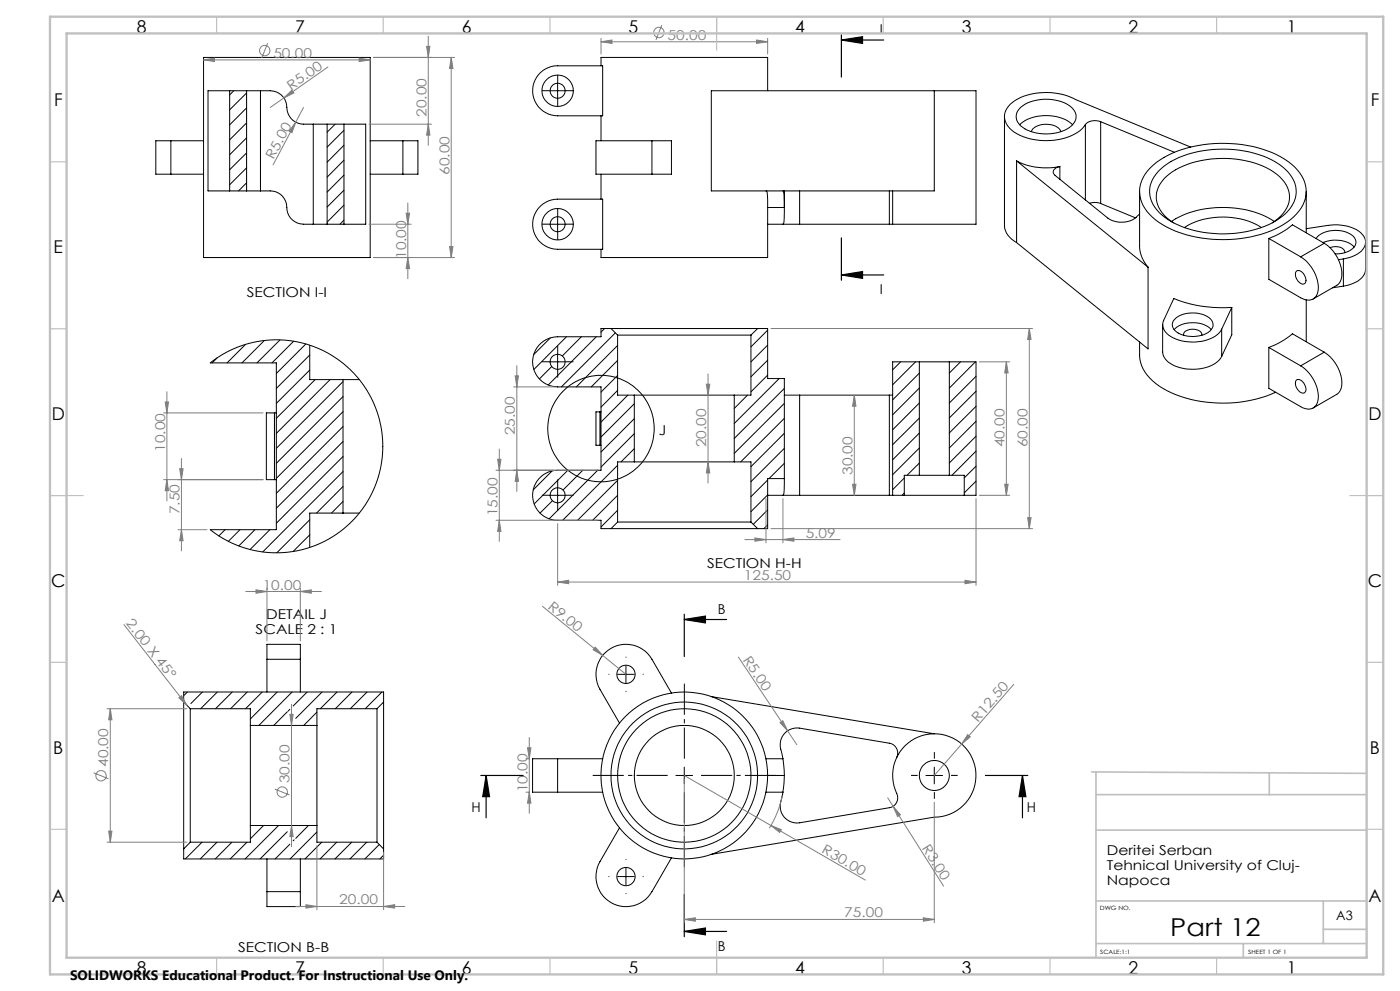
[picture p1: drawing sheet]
<svg xmlns="http://www.w3.org/2000/svg" width="420mm" height="297mm" viewBox="0 0 420 297" stroke-linecap="round" stroke-linejoin="round" font-family="sans-serif">
<g fill="none" stroke="#000" stroke-width=".3">
<path d="M61.1 17.2h50v60h-50zM180.3 19.7v-2.5h50v10M68.9 27.2v30M70.1 27.2l-1.2 1.2M74 27.2h4.1M74 27.2h-11.6v30h11.6M74 27.9l-5.1 5M74 32.3l-5.1 5.1M74 36.8l-5.1 5.1M74 27.2v30M78.1 27.2h1.1a5.7 5.7 0 0 1 6.8 4.2 5.5 5.5 0 0 0 6.5 5.8h1.5M78.1 27.2v30"/>
<path d="M94 37.2h4.1M94 37.2v30M98.1 37.2h11.6v30h-11.6M98.1 37.2v30M100.5 37.2l-2.4 2.4M103.2 39l-5.1 5.1M103.2 37.2v30M162.2 21.7l1.5-1.1a6.8 6.8 0 0 1 3.6-.9h13.5v15h-13.5a7.5 7.5 0 0 1-7-4.7 7.5 7.5 0 0 1 1.9-8.3zM164.8 27.2h5M167.3 24.7v5M180.3 34.7v7.5M213.4 27.2h66.9v30h-66.9z"/>
<path d="M280.3 27.2h12.5v40h-25M301.3 35v32.6a5.9 5.9 0 0 0 3.7 5.1M305.9 37.4a12.8 12.8 0 0 1 15.9 0M306.2 32.2a13.1 13.1 0 0 1 15.3 0 3.6 3.6 0 0 1-.6 6 13.4 13.4 0 0 1-14.7-.5 3.5 3.5 0 0 1 0-5.5zM309.4 39.5a4.4 4.4 0 0 1 4.7-2.3 4.2 4.2 0 0 1 4.2 2.3M325.6 37.3a12.5 12.5 0 0 1-9.5 4.7 17 17 0 0 1-13.2-3.5 4.9 4.9 0 0 1 .9-7.8 19.2 19.2 0 0 1 18.9-.9l34.5 14.3M325.6 37.3v22.6M330.2 36.5a4.2 4.2 0 0 0-4.6 .8M330.2 36.5l22.2 9.1M330.2 36.5v24.5M51.3 42.2h-4.6v10h4.6M51.3 52.2h9.8"/>
<path d="M51.3 42.2h9.8M51.3 42.2v10M74 57.2h4.1M74 41.3l-5.1 5.1M74 45.8l-5.1 5.1M74 50.3l-5.1 5.1M74 54.8l-2.4 2.4M78.1 57.2h1.1a6 6 0 0 1 6.5 3.1l.2 .8a5.4 5.4 0 0 0 4 6l4.1 .1M103.2 43.5l-5.1 5.1M103.2 48l-5.1 5.1M103.2 52.5l-5.1 5.1M103.2 57l-5.1 5.1"/>
<path d="M111.1 52.2h9.8M111.1 42.2h9.8M120.9 42.2h4.5v10h-4.5M120.9 42.2v10M180.3 52.2v7.5M195.6 42.2h-16.8v10h16.8M195.6 42.2v10M195.6 42.2h5.8v10h-5.8M229.8 57.2a7.2 7.2 0 0 1 .5 4.2v.8M234.9 57.2a6.6 6.6 0 0 1 .4 3.9v1.1M235.3 57.2v5M239.9 57.2v10"/>
<path d="M266.8 57.2v10M267.8 57.2v10M305 48.2a19.5 19.5 0 0 0 13 1.7M305 48.2v24.5M305 48.2l39.4 31.9M318 49.9l-.6 .2a1.41 1.41 0 0 0-1.3 .9 1.41 1.41 0 0 0 .4 1.6l15.9 12.8a7.2 7.2 0 0 0 9.5-1.3M318 49.9v3.8M341.9 57.4l.1 17.9a10 10 0 0 0 2.4 4.8M345.1 50.3a29.7 29.7 0 0 1 19-7.3 34.3 34.3 0 0 1 23.4 6.2 9.7 9.7 0 0 1 3.4 12.1 19.9 19.9 0 0 1-12.5 8.9 39.4 39.4 0 0 1-29.5-2.8 12 12 0 0 1-7-10.6l.4-1.9 .8-2zM347.5 51.3a26.6 26.6 0 0 1 18-6.6 30.3 30.3 0 0 1 19.2 5.3 8.7 8.7 0 0 1 3.5 10.5 17.5 17.5 0 0 1-11.6 8.3 34.3 34.3 0 0 1-26.1-2.9 10.3 10.3 0 0 1-5.6-9.3l.8-2.7zM391.9 57.4v12.4M94 67.2h4.1"/>
<path d="M103.2 61.5l-5.1 5.1M103.2 66l-1.2 1.2M162.2 61.7l.7-.6a7.5 7.5 0 0 1 4.4-1.4h13.5v15h-13.5a7.5 7.5 0 0 1-7-4.7 7.5 7.5 0 0 1 1.9-8.3zM164.8 67.2h5M167.3 64.7v5M230.3 62.2v15h-50v-2.5M230.3 62.2h5M234.8 67.2h5.1M235.3 62.2v.8a8.6 8.6 0 0 1-.4 4.2h-4.6M239.9 67.2h26.9M266.8 67.2h1M305 72.7l39.4 31.9v-24.5"/>
<path d="M326.9 60.9l1.6-.2 1.7 .3M330.2 61l10.4 4.3M351.4 66.4a30.4 30.4 0 0 1 25.1-2.8l2.5 1 3.3 1.8M352 66.8a9.3 9.3 0 0 1-5-9 11.9 11.9 0 0 1 8-8.1 31.4 31.4 0 0 1 26.3 1.3 9.6 9.6 0 0 1 5.5 8.8 10 10 0 0 1-5.1 7M355.3 68.2a22.8 22.8 0 0 1 23.1 0M380.6 71.5a24 24 0 0 0 7.1-4.1l9.6 5.5M380.6 71.5v12.2l9.6 5.5a3.2 3.2 0 0 0 3.6 .5 3.2 3.2 0 0 0 1.7-3.2 11.6 11.6 0 0 0-5.3-9.5M380.6 71.5l9.6 5.5M391.9 68.5l6.5-.9a12 12 0 0 1 10.2 2.6 3.6 3.6 0 0 1-1.3 5.9l-2.4 1.1-1.9 .4M394.8 71.5a8 8 0 0 1 8.9-2 3.5 3.5 0 0 1 3 3.7 6 6 0 0 1-6.2 2.9M396.9 72.7a8.8 8.8 0 0 1 9.4 1.3M397.3 72.9a10.9 10.9 0 0 1 5 10.9l-.9 1.5-7.5 4.3"/>
<path d="M397.3 72.9l-7.1 4.1M399 74.2a3.5 3.5 0 0 1 4.4 1v.5M403 77.6l-1.5 .2M403 77.6v8.2M409.7 72.6v8.1a5.1 5.1 0 0 1-4 4.3l-2.7 .8M181.4 98.5l-1.1 1.1M183.3 98.5h44M183.3 98.5h-3v2.4h-13a7.5 7.5 0 0 0-7.5 7.5 7.5 7.5 0 0 0 7.5 7.6h13v24.9h-13a7.5 7.5 0 0 0-7.5 7.5 7.5 7.5 0 0 0 7.5 7.5h13v2.5h3M183.3 98.5l2 1.9M184.6 99.8l-16.2 16.2M227.3 98.5h3v14.9h5v30M227.3 98.5l-2 1.9"/>
<path d="M230.3 99l-5 5M348.8 97.3v8.2a5.7 5.7 0 0 0 4.8 4.6 12.8 12.8 0 0 0 12.2-2.2l.7-1.1M352.2 98.8a8.6 8.6 0 0 1 11.2 0M352.3 95.8a8.7 8.7 0 0 1 10.8-.2 2.6 2.6 0 0 1-1.3 4.4 8.7 8.7 0 0 1-9.7-1.4 2.21 2.21 0 0 1 .2-2.8zM366.5 98.7v8.1M369.5 92.1a38.8 38.8 0 0 1-17.4-2.6l-3 6.5a4.1 4.1 0 0 0 2.8 5.2 13.6 13.6 0 0 0 13.3-.9l1.3-1.6M369.5 92.1v8.2l-3 6.5M369.5 92.1l-3 6.6M388.9 81.3a1.76 1.76 0 0 1 2.5 1.3l.4 1a1.13 1.13 0 0 1-.5 1.5 1.13 1.13 0 0 1-1.6-.5 2.72 2.72 0 0 1-.8-3.3zM391.9 89.9v12.5M403 85.8l-3.3 .5M63.1 108.8l4.7-3.1 3.3-1.6 2.7-1 3.5-.8 2.9-.4h5.5l3.1 .5 3.2 .7 5.6 2.3 5.2 3.4 2.1 1.8 2.8 3 3.5 5.2 1.1 2.5 1.3 3.5 1.1 5.8v6.4l-.4 2.8-1 3.7-2.4 5.6-3.5 5.1-2.4 2.6-2 1.8-4.4 3-4.2 1.9-5.4 1.6-4.7 .6-5.8-.3-5.5-1.3-5-2.1-2.7-1.6-2.2-1.7h19.8v-49.9z"/>
<path d="M65.1 107.3l-1.5 1.5M73.7 103.2l-5.6 5.6M79.3 102.1l-6.7 6.7M84 101.9l-6.9 6.9M88.1 102.3l-6.5 6.5M91.8 103.1l-8.9 8.8M92.9 106.4l-10 10M92.9 110.9l-10 10M92.9 103.5v10.3h10M94.5 113.8l-11.6 11.6M99 113.8l-16.1 16.1M102.9 113.8h4.9"/>
<path d="M102.9 114.4l-20 20M102.9 118.8l-20 20M102.9 113.8v40M164.8 108.4h5M165.1 101.3l-5 5M165.5 109.9l-3.7 3.7M167.3 105.9v5M169.9 100.9l-9.7 9.8M174.4 100.9l-5.7 5.8M178.9 100.9l-14.4 14.5M185.3 100.4h40M185.3 103.5l-12.4 12.5"/>
<path d="M185.3 108l-7.9 8M185.3 112.5l-5 5M185.3 117l-5 5M185.3 100.4v18h5M188.3 118.4l-8 8.1M190.3 118.4h30M190.3 118.4v20M220.3 118.4v20M224.3 118.4l-4 4M225.3 100.4v18h-5M230.3 103.4l-5 5M230.3 107.9l-5 5"/>
<path d="M230.3 112.4l-5 5M233.8 113.4l-13.5 13.5M235.3 118.4h4.6M235.3 116.4l-15 15M239.9 118.4h26.9M239.9 118.4v30M266.8 118.4h1M266.8 118.4v30M270.2 108.4l-2.4 2.4M274.7 108.4l-6.9 6.9M275.8 108.4h9M275.8 111.8l-8 8"/>
<path d="M275.8 116.3l-8 8M275.8 108.4h-8v40M275.8 108.4v34M284.8 108.4h8v40h-3.5M284.8 108.4v34M288.1 108.4l-3.3 3.4M292.6 108.4l-7.8 7.9M292.8 112.8l-8 8M292.8 117.3l-8 8M341.9 102.5v3.9a12.2 12.2 0 0 0 7 10 39.3 39.3 0 0 0 33.8 1.1M355.1 100.5a2.04 2.04 0 0 1 2.5-1.8 2.29 2.29 0 0 1 2.9 1.8M380.6 104.1a24 24 0 0 0 7.1-4.1l9.6 5.5"/>
<path d="M380.6 104.1v12.3l9.6 5.5a3.2 3.2 0 0 0 3.6 .5 3.2 3.2 0 0 0 1.7-3.2 11.6 11.6 0 0 0-5.3-9.6M380.6 104.1l9.6 5.5M389 113.9a2.5 2.5 0 0 1 2.8 2.6 1.06 1.06 0 0 1-.5 1.3 1.06 1.06 0 0 1-1.4-.4 2.79 2.79 0 0 1-.9-3.5zM397.3 105.5a11 11 0 0 1 5 11l-.9 1.5-7.5 4.3M397.3 105.5l-7.1 4.1M82.3 123.8h-2.4v20h2.4M82.3 123.8v20M82.3 123.8h.6M102.9 123.4l-20 20M102.9 127.8l-20 20M102.9 132.3l-20 20M102.9 136.8l-20 20"/>
<path d="M180 123.4h-1.2v10.1h1.2M180 123.4v10.1M180 123.4h.3M180 133.5h.3M185.3 139.4l-16.5 16.5M190.3 138.4h30M190.3 121l-10 10M190.3 125.5l-10 10M190.3 130l-10 10M190.3 134.5l-4 3.9M190.3 138.4h-5v18.1M220.3 138.4h5v18.1"/>
<path d="M235.3 120.9l-15 15M235.3 125.4l-13.1 13M235.3 129.9l-10 10M235.3 134.4l-10 10M235.3 138.8l-4.6 4.6M275.8 120.8l-8 8M275.8 125.3l-8 8M275.8 129.8l-8 8M275.8 134.3l-8 8M275.8 138.8l-3.7 3.6M292.8 121.8l-8 7.9M292.8 126.3l-8 8"/>
<path d="M292.8 130.7l-8 8M292.8 135.2l-7.2 7.2M292.8 139.7l-3.5 3.5M67.5 158.7l-1.8 1.9M72 158.7l-3.5 3.5M76.5 158.7l-4.9 4.9M81 158.7l-6 6M82.3 143.8h.6M92.9 155.8l-9.9 9.9M102.9 153.8h4.9M102.9 141.3l-24.1 24.1M102.9 145.8l-7.9 8"/>
<path d="M102.9 150.3l-3.5 3.5M102.9 153.8h-10v10.3M164.8 148.4h5M165.7 141.1l-5.8 5.7M165.7 150.1l-3.7 3.7M167.3 145.9v5.1M170.4 140.9l-10.1 10.1M174.8 140.9l-5.9 6M179.3 140.9l-14.6 14.6M183.3 158.4h44M185.3 156.5h40M185.3 144l-12 11.9"/>
<path d="M185.3 148.4l-7.5 7.5M185.3 152.9l-5 5M185.3 156.5l-2 1.9M225.3 156.5l2 1.9M230.3 148.3l-5 5M230.3 152.8l-4.3 4.3M230.3 143.9l-5 5M230.3 157.3l-1.1 1.1M230.3 148.4h4.6M234.9 148.4h5M235.3 143.4v.9a8.6 8.6 0 0 1-.4 4.1M235.3 143.3l-.1 .1"/>
<path d="M235.3 143.4h-5v15h-3M239.9 148.4h26.9M266.8 148.4h1M267.8 148.4h3.5M271.3 148.4h18M271.3 143.3l-3.5 3.5M271.3 147.7l-.7 .7M275.8 142.4h9M275.8 142.4h-4.5v6M284.8 142.4h4.5v6M292.8 144.2l-3.5 3.5M92.9 160.3l-5 5"/>
<path d="M80.1 197.6v-4.5h10v4.5M80.1 197.6h10M80.1 197.6v9.8M90.1 197.6v9.8M187.8 199.6v5M55.1 210.4v44M55.1 210.4v-3h60v3M55.1 210.4l2 2M56.2 207.4l-.9 .9M57.1 212.4v40M57.1 212.4h18v5M60.7 207.4l-3.4 3.5"/>
<path d="M65.2 207.4l-5 5M69.7 207.4l-5 5M74.2 207.4l-5 5M75.1 217.4v30M75.1 217.4h20M78.7 207.4l-5 5M83.1 207.4l-8 8.1M86.2 213.3l-4.1 4.1M87 212.6l-.6 .5M87.6 207.4l-10 10M92.1 207.4l-4.2 4.2M95.1 217.4v30"/>
<path d="M95.1 213.4l-4 4M96.6 207.4l-7.9 7.9M101.1 207.4l-5 5M105.6 207.4l-5 5M110.1 207.4l-5 5M113.1 212.4v40M113.1 212.4h-18v5M114.6 207.4l-5 5M115.1 210.4v44M115.1 210.4l-2 2M185.3 202.1h5M201.4 207.7l-5.8-10.1a9 9 0 0 0-12.3-3.3 9 9 0 0 0-3.3 12.3l5.8 10.1"/>
<path d="M213.4 208.8l66.9 11.1M167.3 227.4h-7.5v10h7.5M167.3 227.4v10M167.3 227.4h13.5M167.3 237.4h13.5M202.8 232.4h5M205.3 229.9v5M229.8 227.4h5.1M229.8 237.4h5.1M230.3 232.4h5M234.9 237.4l-.3 1.5a5.3 5.3 0 0 0 3.7 7.7h1.6l26.9-4.5a3 3 0 0 0 2.2-4.3 12.5 12.5 0 0 1 7.6-17.3 12.5 12.5 0 0 1 16 10 12.5 12.5 0 0 1-12.3 14.4l-66.9 11.1M234.9 227.4l.4 5"/>
<path d="M235.3 232.4l-.4 5M269 227a2.99 2.99 0 0 0-2.2-4.3l-26.9-4.5a5.2 5.2 0 0 0-5.4 7.4l.4 1.8M277.8 232.4h5M280.3 229.9v5M55.1 254.4v3h60v-3M57.1 252.4l-2 2M60.6 252.4l-5 5M65.1 252.4l-5 5M69.6 252.4l-5 5M74.1 252.4l-5 5M75.1 247.4v5h-18M75.1 247.4h20"/>
<path d="M79.1 247.4l-4 4M80.1 257.4v9.8M83.6 247.4l-10 10M86.2 249.3l-8.2 8.1M87 253l-4.5 4.4M88.2 251.7l-.3 .3M90.1 257.4v9.8M92.5 247.4l-3.8 3.8M95.1 249.3l-8.1 8.1M95.1 247.4v5h18M96.5 252.4l-5 5M101 252.4l-5 5"/>
<path d="M105.5 252.4l-5 5M110 252.4l-5 5M113.1 252.4l2 2M113.8 253.1l-4.3 4.3M115.1 256.3l-1.1 1.1M185.8 248.1l-5.8 10.1a9 9 0 0 0 3.3 12.3 9 9 0 0 0 12.3-3.3l5.8-10.1M80.1 267.2v4.5h10v-4.5M80.1 267.2h10M185.3 262.7h5M187.8 260.2v5"/>
<circle cx="167.3" cy="27.2" r="4.7"/>
<circle cx="167.3" cy="27.2" r="2.25"/>
<circle cx="167.3" cy="67.2" r="4.7"/>
<circle cx="167.3" cy="67.2" r="2.25"/>
<circle cx="167.3" cy="108.4" r="2.26"/>
<circle cx="180.3" cy="128.4" r="16"/>
<circle cx="167.3" cy="148.5" r="2.26"/>
<circle cx="187.8" cy="202.1" r="2.75"/>
<circle cx="205.3" cy="232.4" r="15"/>
<circle cx="205.3" cy="232.4" r="25"/>
<circle cx="205.3" cy="232.4" r="20"/>
<circle cx="205.3" cy="232.4" r="22"/>
<circle cx="280.3" cy="232.4" r="4.5"/>
<circle cx="187.8" cy="262.7" r="2.75"/>
</g>
<g fill="none" stroke="#808080" stroke-width=".3">
<path d="M61.1 18l3.2-.6v1zM61.1 18h50M80.3 12.9l-1.8 4.5M107.7 17.4l3.4 .6-3.4 .4zM112 17.2h24.4M128 13.9h1l-.5 3.3zM128.5 10.9v32.7M135.4 17.2l.5 3.3h-1zM135.4 17.2v60M180.3 12.5l3.3-.5v1zM180.3 11.5v4.7M180.3 12.5h50"/>
<path d="M198.5 7.5l-1.7 4.5M227 12l3.3 .5-3.3 .5zM230.3 11.5v4.7M85.2 29.3l2.4-2.3 .6 .9zM85.2 29.3l-4.1 2.9M88.7 36.6l-1.1 3.2-.9-.5zM88.7 36.6l-6.8 12.8M91.1 32.2l-2.4 4.4M98.4 20.1l-13.2 9.2M110.7 37.2h18.8M128.5 37.2l.5 3.3h-1zM110.7 67.2h12.7"/>
<path d="M112 77.2h24.4M121.8 63.9h1.1l-.6 3.3zM122.3 77.2l.6 3.3h-1.1zM122.3 60.9v22.6M134.9 73.9h1l-.5 3.3zM231.3 98.5h78.5M308.8 98.5l.5 3.2h-1zM308.8 98.5v59.9M50.1 117.4v32.7M154.1 116h12.2M154.6 112.6h.9l-.5 3.4zM155 109.6v37.7"/>
<path d="M211.9 115.1h1l-.5 3.3zM212.4 112.1v32.7M256.3 118.4l.5 3.3h-1zM256.3 118.4v30M293.8 108.4h9.1M301.9 108.4l.5 3.4h-1zM301.9 108.4v40M49.1 123.8h29.8M49.6 120.5h1l-.5 3.3zM54.4 137.4v27.7M149.3 137.7h1l-.5 3.2zM149.8 134.6v27.7"/>
<path d="M212.4 138.4l.5 3.3h-1zM49.1 143.8h29.8M50.1 143.8l.5 3.3h-1zM53.4 158.7h8.7M53.9 140.5h1l-.5 3.3zM54.4 158.7l.5 3.4h-1zM148.8 140.9h30.5M148.8 155.9h30.5M149.8 155.9l.5 3.3h-1zM155 140.9l.5 3.3h-.9zM167.3 156.9v18.5M229.8 149.4v13.3"/>
<path d="M231.3 158.4h78.5M234.9 149.4v13.3M255.8 145.1h1l-.5 3.3zM292.8 149.4v26M293.8 148.4h9.1M301.4 145.1h1l-.5 3.3zM308.3 155.1h1l-.5 3.3zM73.7 177.3h22.7M76.8 176.8l3.3 .5-3.3 .5zM80.1 176.3v15.8M90.1 177.3l3.3-.5v1zM90.1 176.3v15.8"/>
<path d="M167.3 174.4l3.3-.5v1zM167.3 174.4h125.5M223.4 161.7h28.6M226.5 161.2l3.3 .5-3.3 .5zM234.9 161.7l3.3-.5v1zM289.5 173.9l3.3 .5-3.3 .5zM37.2 187.2l18.9 24.2M162.7 181.7l18.1 14.7M178.6 194l2.2 2.4-2.9-1.7zM180.8 196.4l7 5.7M221.5 196.9l14.8 22.1M32.1 212.4h24"/>
<path d="M33.1 212.4l.5 3.3h-1zM33.1 212.4v40M53.7 209.1l.8-.6 1.6 2.9zM87 214.1h.9l-.4 3.3zM87.5 211.1v42.6M234 216.6l.8-.6 1.5 3zM236.3 219l2.7 4.2M304.1 205.1l-23.8 27.3M28.1 231.6l4.4 1.8M82.4 236.5l4.5 1.8M157.8 227.4h1M157.8 237.4h1"/>
<path d="M158.3 224.1h1l-.5 3.3zM158.8 237.4l.5 3.3h-1zM158.8 221v22.8M205.3 232.4l54.3 31.4M205.3 233.4v43.2M234.7 238.4l-1.4 4.7-1.3 3-1.2 2.1M266.3 239.1l1.6 2.5M290.3 220.2l.8 .6-2.6 2.2zM32.1 252.4h24M32.6 249.1h1l-.5 3.3zM87.5 247.4l.4 3.3h-.9zM95.1 253.4v19.3"/>
<path d="M115.1 255.4v17.3M231.3 247.4l3.1 1.2-.5 .9zM267.9 241.6l2.2 2.6-.8 .5zM267.9 241.6l15.2 24M280.3 240.4v36.2M88.7 271.7h32.7M91.8 271.1l3.3 .6-3.3 .5zM115.1 271.7l3.3-.6v1.1zM205.3 275.6l3.3-.5v1zM205.3 275.6h75M277 275.1l3.3 .5-3.3 .5z"/>
<circle cx="79.4" cy="15.2" r="1.55"/>
<circle cx="197.7" cy="9.7" r="1.55"/>
<circle cx="30.3" cy="232.5" r="1.56"/>
<circle cx="84.7" cy="237.4" r="1.56"/>
</g>
<g fill="none" stroke="#000" stroke-width=".35">
<path d="M252.4 12l6.4-1v2zM252.4 12h12.7M252.4 10.4v12.7M252.4 71.3v12.7M252.4 82.4l6.4-1v2zM252.4 82.4h12.7M205.3 185.7l6.3-1.1v2.1zM205.3 185.7h12.7M205.3 184.1v12.7M144.3 232.4h12.7M145.8 232.4l1.1 6.4h-2.1zM145.8 232.4v12.7"/>
<path d="M295.6 232.4h12.7M306.7 232.4l1.1 6.4h-2.1zM306.7 232.4v12.7M205.3 279.1l6.3-1v2.1zM205.3 268v12.7M205.3 279.1h12.7"/>
</g>
<g fill="none" stroke="#000" stroke-width=".3" stroke-dasharray="15.2 1.3 1.3 1.3" stroke-linecap="butt">
<path d="M164.8 27.2h-2.2M167.3 24.7v-2.3M167.3 29.7v2.2M169.8 27.2h2.3M164.8 67.2h-2.2M167.3 64.7v-2.3M167.3 69.7v2.2M169.8 67.2h2.3M164.8 108.4h-2.2M167.3 105.9v-2.2M167.3 110.9v2.3M169.8 108.4h2.3"/>
<path d="M164.8 148.4h-2.2M167.3 145.9v-2.2M167.3 150.9v2.3M169.8 148.4h2.3M187.8 197.1v-.3M182.8 202.1h-.2M187.8 207.1v.2M192.8 202.1h.3M275.3 232.4h-2M280.3 237.4v2M280.3 227.4v-2M285.3 232.4h2"/>
<path d="M187.8 257.7v-.3M182.8 262.7h-.2M187.8 267.7v.2M192.8 262.7h.3"/>
</g>
<path d="M200.3 232.4h-22.5M205.3 237.4v22.5M205.3 227.4v-22.5M210.3 232.4h22.5" fill="none" stroke="#000" stroke-width=".3" stroke-dasharray="15.2 1.3 1.3 1.3" stroke-dashoffset="5.9" stroke-linecap="butt"/>
<g fill="none" stroke="#c0c0c0" stroke-width=".35">
<path d="M65 5v5M115 5v5M165 5v5M215 5v10M265 5v5M315 5v5M365 5v5M15 48.5h5M410 48.5h5M15 98.5h5M410 98.5h5M15 148.5h10"/>
<path d="M405 148.5h10M15 198.5h5M410 198.5h5M15 248.5h5M410 248.5h5M65 287v5M115 287v5M165 287v5M215 282v10M265 287v5M315 287v5M365 287v5"/>
</g>
<path d="M327.4 231.3l82.6 .5M328.8 231.4v55.6M328.8 238.2h81.2M380.8 231.8v6.4M328.8 248.8h81.2M328.8 270h81.2M397 270v12.8M397 278.5h13M328.8 282.8h81.2M373 282.8v4.2" fill="none" stroke="#c0c0c0" stroke-width=".5"/>
<path d="M15 5h400v287h-400zM20 10h390v277h-390z" fill="none" stroke="#c0c0c0" stroke-width=".7"/>
<g fill="#000">
<path d="M252.4 12l6.4-1v2zM252.4 82.4l6.4-1v2z"/>
<path d="M205.3 185.7l6.3-1.1v2.1zM205.3 279.1l6.3-1v2.1z"/>
<path d="M306.7 232.4l1.1 6.4h-2.1zM145.8 232.4l1.1 6.4h-2.1z"/>
</g>
<g fill="#808080">
<path d="M234 216.6l.8-.6 1.5 3z"/>
<path d="M53.7 209.1l.8-.6 1.6 2.9z"/>
<path d="M178.6 194l2.2 2.4-2.9-1.7z"/>
<path d="M85.2 29.3l2.4-2.3 .6 .9z"/>
<path d="M290.3 220.2l.8 .6-2.6 2.2z"/>
<path d="M88.7 36.6l-1.1 3.2-.9-.5z"/>
<path d="M267.9 241.6l2.2 2.6-.8 .5z"/>
<path d="M231.3 247.4l3.1 1.2-.5 .9z"/>
<path d="M227 12l3.3 .5-3.3 .5zM180.3 12.5l3.3-.5v1zM107.7 17.4l3.4 .6-3.4 .4zM61.1 18l3.2-.6v1z"/>
<path d="M167.3 174.4l3.3-.5v1zM289.5 173.9l3.3 .5-3.3 .5z"/>
<path d="M91.8 271.1l3.3 .6-3.3 .5zM115.1 271.7l3.3-.6v1.1z"/>
<path d="M90.1 177.3l3.3-.5v1zM76.8 176.8l3.3 .5-3.3 .5zM234.9 161.7l3.3-.5v1zM226.5 161.2l3.3 .5-3.3 .5z"/>
<path d="M158.3 224.1h1l-.5 3.3zM158.8 237.4l.5 3.3h-1z"/>
<path d="M32.6 249.1h1l-.5 3.3zM33.1 212.4l.5 3.3h-1z"/>
<path d="M53.9 140.5h1l-.5 3.3zM54.4 158.7l.5 3.4h-1z"/>
<path d="M87 214.1h.9l-.4 3.3zM87.5 247.4l.4 3.3h-.9zM211.9 115.1h1l-.5 3.3zM212.4 138.4l.5 3.3h-1zM256.3 118.4l.5 3.3h-1zM255.8 145.1h1l-.5 3.3zM301.9 108.4l.5 3.4h-1zM301.4 145.1h1l-.5 3.3zM154.6 112.6h.9l-.5 3.4zM155 140.9l.5 3.3h-.9zM149.3 137.7h1l-.5 3.2zM149.8 155.9l.5 3.3h-1zM308.8 98.5l.5 3.2h-1zM308.3 155.1h1l-.5 3.3zM128 13.9h1l-.5 3.3zM128.5 37.2l.5 3.3h-1zM135.4 17.2l.5 3.3h-1zM134.9 73.9h1l-.5 3.3zM121.8 63.9h1.1l-.6 3.3zM122.3 77.2l.6 3.3h-1.1zM49.6 120.5h1l-.5 3.3zM50.1 143.8l.5 3.3h-1z"/>
<path d="M205.3 275.6l3.3-.5v1zM277 275.1l3.3 .5-3.3 .5z"/>
</g>
<text font-size="7.4" x="351.1" y="280.5">Part 12</text>
<g font-size="5.3">
<text x="41" y="9.9">8</text>
<text x="88.5" y="9.9">7</text>
<text x="138.5" y="9.9">6</text>
<text x="188.5" y="9.9">5</text>
<text x="238.5" y="9.9">4</text>
<text x="288.5" y="9.9">3</text>
<text x="338.5" y="9.9">2</text>
<text x="386" y="9.9">1</text>
<text x="16.2" y="31.7">F</text>
<text x="411.2" y="31.7">F</text>
<text x="16.1" y="75.9">E</text>
<text x="411.1" y="75.9">E</text>
<text x="15.5" y="125.9">D</text>
<text x="410.5" y="125.9">D</text>
<text x="15.4" y="175.9">C</text>
<text x="410.4" y="175.9">C</text>
<text x="16" y="225.9">B</text>
<text x="411" y="225.9">B</text>
<text x="15.5" y="270.2">A</text>
<text x="410.5" y="270.2">A</text>
<text x="41" y="291.9">8</text>
<text x="88.5" y="291.9">7</text>
<text x="138.5" y="291.9">6</text>
<text x="188.5" y="291.9">5</text>
<text x="238.5" y="291.9">4</text>
<text x="288.5" y="291.9">3</text>
<text x="338.5" y="291.9">2</text>
<text x="386" y="291.9">1</text>
</g>
<g font-size="4.1" fill="#808080">
<text x="200.3" y="11.9">50.00</text>
<text x="82" y="17.3">50.00</text>
<text x="87.3" y="27.2" transform="rotate(-35 87.3 27.2)">R5.00</text>
<text x="127.9" y="35" transform="rotate(-90 127.9 35)">20.00</text>
<text x="82.1" y="48" transform="rotate(-62 82.1 48)">R5.00</text>
<text x="134.8" y="52.4" transform="rotate(-90 134.8 52.4)">60.00</text>
<text x="121.8" y="77.6" transform="rotate(-90 121.8 77.6)">10.00</text>
<text x="154.5" y="130.5" transform="rotate(-90 154.5 130.5)">25.00</text>
<text x="49.5" y="135.4" transform="rotate(-90 49.5 135.4)">10.00</text>
<text x="211.9" y="134" transform="rotate(-90 211.9 134)">20.00</text>
<text x="301.4" y="134" transform="rotate(-90 301.4 134)">40.00</text>
<text x="308.2" y="134" transform="rotate(-90 308.2 134)">60.00</text>
<text x="255.7" y="142.4" transform="rotate(-90 255.7 142.4)">30.00</text>
<text x="53.9" y="154.1" transform="rotate(-90 53.9 154.1)">7.50</text>
<text x="149.2" y="154.8" transform="rotate(-90 149.2 154.8)">15.00</text>
<text x="241.7" y="161.1">5.09</text>
<text x="223.2" y="173.9">125.50</text>
<text x="78.8" y="176.7">10.00</text>
<text x="164.1" y="182.1" transform="rotate(39 164.1 182.1)">R9.00</text>
<text x="37.7" y="186.8" transform="rotate(52 37.7 186.8)">2.00 X 45°</text>
<text x="222.7" y="197.7" transform="rotate(56 222.7 197.7)">R5.00</text>
<text x="293.4" y="216.6" transform="rotate(-49 293.4 216.6)">R12.50</text>
<text x="32.5" y="229.9" transform="rotate(-90 32.5 229.9)">40.00</text>
<text x="86.8" y="234.8" transform="rotate(-90 86.8 234.8)">30.00</text>
<text x="158.2" y="237.4" transform="rotate(-90 158.2 237.4)">10.00</text>
<text x="246.2" y="255.4" transform="rotate(30 246.2 255.4)">R30.00</text>
<text x="276.5" y="254.1" transform="rotate(58 276.5 254.1)">R3.00</text>
<text x="101.8" y="271.1">20.00</text>
<text x="253.3" y="275">75.00</text>
</g>
<g font-size="4.1">
<text x="264" y="10.2">I</text>
<text x="74" y="88.9">SECTION I-I</text>
<text x="264" y="88.2">I</text>
<text x="197.6" y="130.2">J</text>
<text x="212.1" y="170.1">SECTION H-H</text>
<text x="79.9" y="185.4">DETAIL J</text>
<text x="215.3" y="183.9">B</text>
<text x="76.7" y="189.9">SCALE 2 : 1</text>
<text x="141.4" y="243.3">H</text>
<text x="308" y="243.3">H</text>
<text x="332" y="256.1">Deritei Serban</text>
<text x="332" y="260.6">Tehnical University of Cluj-</text>
<text x="332" y="265.2">Napoca</text>
<text x="71.4" y="285.3">SECTION B-B</text>
<text x="215.3" y="285">B</text>
<text x="21" y="293.7">SOLIDWORKS Educational Product. For Instructional Use Only.</text>
</g>
<text font-size="3.9" x="400.9" y="275.8">A3</text>
<g font-size="1.7">
<text x="330" y="272.7">DWG NO.</text>
<text x="330.1" y="285.8">SCALE:1:1</text>
<text x="374.5" y="285.8">SHEET 1 OF 1</text>
</g>
</svg>
